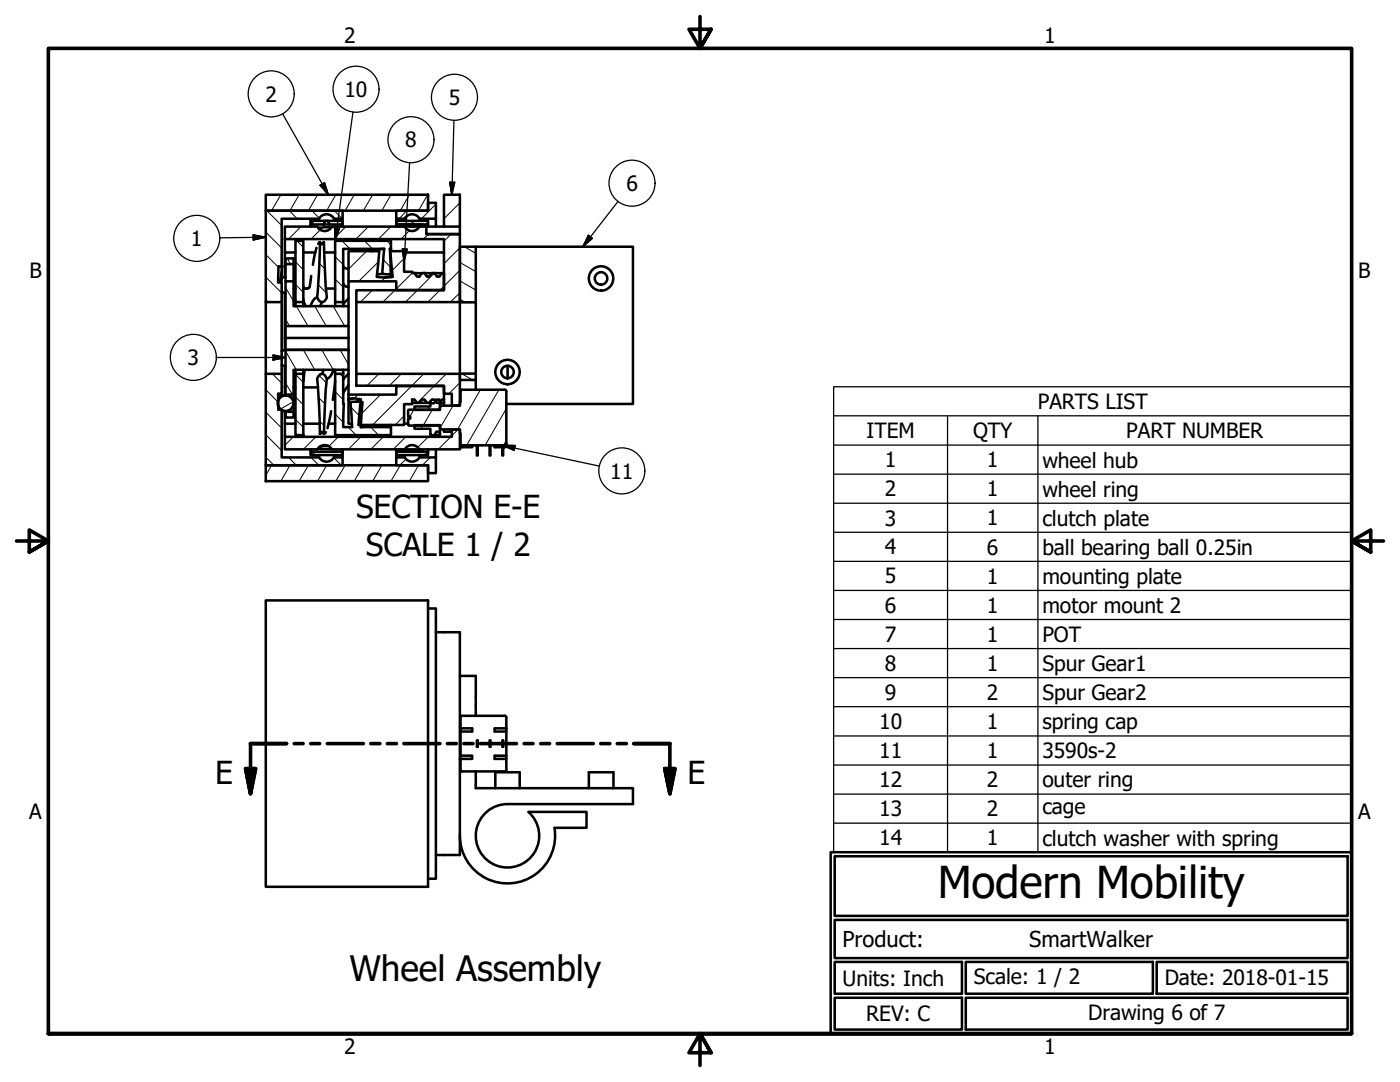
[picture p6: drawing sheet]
<svg xmlns="http://www.w3.org/2000/svg" width="279mm" height="216mm" viewBox="0 0 279 216" stroke-linecap="round" stroke-linejoin="round" font-family="sans-serif">
<!-- layer: Hatch (ANSI) -->
<g fill="none" stroke="#000" stroke-width=".2">
<path d="M56 38.9l-1.8 3.1M59.7 38.9l-1.8 3.1M63.4 38.9l-1.8 3.1M67 38.9l-1.8 3.1M70.7 38.9l-1.8 3.1M74.4 38.9l-1.9 3.1M78 38.9l-1.8 3.1M81.7 38.9l-1.8 3.1M85.3 38.9l-1.8 3.1M88.9 38.9l-.3 .3M53 59.8l.6 .5M53 55.3l3.2 3.2"/>
<path d="M53 50.8l2.6 2.5M53 46.3l3.2 3.2M53.3 42l2.9 3M57 57.4l1.6 2.7M57.3 51.6l.7 1.1M57.7 42l1.6 1.6M59 56.8l1.5 1.5M59 52.2l1.5 1.6M59.3 48l1.2 1.4M60.1 45.2l-2.5 2.5M62.2 42l1.6 1.6M63.5 56.8l1.7 1.7"/>
<path d="M63.7 52.5l1.1 1.1M64 45.8l-1.9 1.9M64.3 48.6l.4 .4M64.7 44.1l.2 .1M65.7 44.7l.2 .1M66.7 42l1.6 1.6M66.9 55.7l1.6 1.6M66.9 51.2l1.6 1.6M68.2 48l1.6 1.7M69 45.2l-2.5 2.5M72.7 48l1.6 1.7M73.2 50.1l-3.6 3.6"/>
<path d="M73.5 45.2l-2.5 2.5M74.3 57.9l-2.4 2.4M75.5 52.3l-3.9 3.8M76.5 51.8l1.4 1.5M76.9 55.4l-.8 .7M77.2 48l.8 .9M78 45.2l-2.5 2.5M78.8 57.9l-2.4 2.4M80.6 51.6l-2.3 2.4M81.2 42l-1.6 1.6M81.7 46l-1.7 1.7M82.3 54.5l-3.2 3.2"/>
<path d="M82.9 44.1l-1.2 .7M83.3 57.9l-2.4 2.4M85.5 46.7l-1 1M86.7 54.5l-3.3 3.4M87 40.7l-2.9 2.9M87.8 57.9l-2.4 2.4M90 46.7l-1.4 1.4M91.8 58.4l-1.9 1.9M91.8 53.9l-4 4M91.8 49.4l-3.2 3.2M91.8 45l-.3 .2M91.8 40.5l-3.2 3.1"/>
<path d="M91.8 59.7l1 .6M91.8 56l3.2 1.9M91.8 52.4l3.2 1.8M92.7 49.2l2.3 1.3M53 77.8l2.5 2.5M54.4 74.6l1.8 1.9M57 63.7l.8 1.4M57 76.4l1.4 2.3M57 70.1l2.1 3.7M59 74.7l1.5 1.6M59 79.2l1.5 1.6M59.1 61.1l2.4 4"/>
<path d="M60.5 69.8l2.3 4M62.8 61.1l2.3 4M63.6 79.3l1.3 1.3M63.7 74.9l1.5 1.5M64.2 69.8l2.3 4M66.5 61.1l2.3 4M66.9 60.2l.1 .1M66.9 78.1l1.6 1.7M67.8 74.6l.7 .7M67.9 69.8l1.7 2.9M71.5 78.7l-.8 .8M75.6 74.6l-2.4 2.4"/>
<path d="M75.9 78.7l-4.2 4.3M80.1 74.6l-2.4 2.4M82.1 77l-7.7 7.8M84.6 74.6l-2.4 2.4M86.6 77l-3.3 3.4M88.6 79.5l-.1 .2M89.1 74.6l-2.4 2.4M91.8 76.4l-2.2 2.2M92.1 74.5l2.2 1.3M92.2 77.8l-.3 .6M95.9 77.8l-4.6 7.9M99.6 77.8l-6.5 11.1"/>
<path d="M53 91.2l1.7 1.6M53 86.7l3.2 3.2M53 82.3l3.2 3.1M54.2 92.8l-1.2 2.1M57 82.8l.3 .5M57.6 91.3l1.5 1.5M57.9 92.8l-1.9 3.2M58.5 80.2l-2.5 1.4M58.5 87.2l-1.6 1.7M59 83.7l1.5 1.6M61.6 92.8l-1.9 3.2M62 90.2l1.1 .6"/>
<path d="M62.1 91.3l1.5 1.5M63 87.2l-2.5 2.5M63.8 84l.9 1M65.2 92.8l-1.8 3.2M66.6 91.3l1.5 1.5M66.9 82.6l1.6 1.6M67.5 87.2l-1.9 1.9M68.2 90.1l.1 .1M68.9 92.8l-1.9 3.2M69.5 85.2l1.6 1.6M70 81.2l2.1 2.2M72 87.2l-2.5 2.5"/>
<path d="M72.5 92.8l-1.8 3.2M74 85.2l1.6 1.6M76.2 92.8l-1.8 3.2M76.5 87.2l-2.5 2.5M79.4 90.1l-.2 .1M79.9 92.8l-1.9 3.2M80.6 83l-1.7 1.8M81 87.2l-2.5 2.5M81.1 91.6l-1.3 1.2M81.6 83.5l-.2 .2M82.6 81.7l-.8 1.4M83.5 92.8l-1.8 3.2"/>
<path d="M83.9 84.8l.4 .8M85.4 81.1l.4 .7M85.4 95.9l-.1 .1M85.4 90.3l-.9 .5M85.5 87.2l-2.1 2.1M85.9 91.3l-1.6 1.5M86.3 81.7l-1.8 3.2M87.5 84.8l.3 .5M90 87.2l-2.5 2.5M90.4 80.9l-2.6 4.5M91.4 85.7l-1.2 1.3M91.8 80.9h-.1"/>
<path d="M100.4 89l-.2 .2M101 81.5l-4.2 7.4M101 87.9l-.5 1"/>
</g>
<!-- layer: Visible (ANSI) -->
<g fill="none" stroke="#000" stroke-width=".51">
<path d="M53 38.9h32.4v3.1h-32.4zM88.6 38.9h3.2v6.3h-3.2zM55.6 53.2h.6v2.6l-.1 .5M56.2 58.2l.8 .3M56.2 54.3l-.3 2M56.2 54.7l-.2 1.6M56.9 47.7v2.7M56.9 58.5v11.3M57 51.6h1.6v1.1h-1.6zM57 56.1h1.6v5h11v4h-12.6zM57 52.7v3.4M57 55.3l-.8 .2"/>
<path d="M58.6 57.6h.4M58.6 52.7v3.4M59 50.4h-2.1v4.9M59 48h1.5v12.3h-1.5zM60.5 59.6l.5 1.5M60.5 50.4h2.4M61 57.6h.4M62 44.8h2.6M62.1 55.1l-.3 2.1a.67 .67 0 0 1-.7 .4 .67 .67 0 0 1-.6-.5M62.3 44.1h-.3v1.1M63.2 49.4l-.8 3.4M63.3 59.4a2.39 2.39 0 0 0-1.4 1.7"/>
<path d="M63.3 45.2h-6.4v2.5M63.4 45.2a1.63 1.63 0 0 0 2.8 0M63.7 44.1v-.5h-7.5v9.6h-.6M63.7 45.5v.1M63.7 43.6a1.71 1.71 0 0 1 3 0M63.8 48.3l.5 .4 .3-.4 .4 8.6 .2 2.5a.93 .93 0 0 1-.6 .8 .93 .93 0 0 1-1-.3l-.3-.5 .4-5.3zM63.8 48.3l-.3 .3M64.6 44.8h1.1M64.6 48.3l-.3 .3M64.7 50.4h2.2M64.9 44.1l-.3 .7M64.9 44.1h-2.6v.7"/>
<path d="M64.9 44.1h.5M65.1 57.6h1.8M65.4 44.1h2.9v.7h-2.6M65.4 44.1l.3 .7M66.1 45.4l-1.3-.1-1.3 .2M66.2 45.2h14.6M66.7 44.1v-.5h1.7v-1.6h-15.4v18.3h3.2v-4h-.7l.1-3.1M68.3 44.8v.4M68.4 43.6v1.6M68.5 56.5a.89 .89 0 0 0 1.1 .7M68.5 53.1a.87 .87 0 0 0 1.1 .5M69.6 59.6l-.9 .9-.2 .3"/>
<path d="M69.6 56.1v5M76.3 54.7h-1M76.7 49.7h-8.2v10.6M76.7 49.7l-.4 5h1.7l-.2-5M76.7 49.7l-1.3 .1-1.1 .3M77.8 49.7h.2v-1.7h-11.1v12.3h1.6M77.8 49.7h.2v.4v-.4M77.9 50.1h.1M77.9 50.1h2.7v4.1h1.7v.3h.4M77.9 50.1l.5 5.1-1.6 .2-1.6-.2 .5-5.1h-6.1v6h9.5v1.8h9.5v-3.4h-.4l-.5 .7h-.5l-.5-.7M78 53.4v1.3M78.4 55.2l-1.6 .2"/>
<path d="M79.1 43.6v1.6M79.1 57.9h.1M79.1 44.6h.1M79.1 44.1h6.3v.7h-6.2zM79.2 44.8l5.3 .1a7.6 7.6 0 0 1-4.2 .1M80.3 45l-.9 .2M80.3 44.8v.2M80.6 50.4h8M80.7 43.6a1.71 1.71 0 0 1 3 0M80.8 44.1v-.5h-1.7v-1.6h6.3v-1.5h1.6v3.1h-3.3v.5M80.8 45.2a1.63 1.63 0 0 0 2.9 0M82.7 54.5l.5 .7h.5l.5-.7h.5"/>
<path d="M82.7 54.5h1.5M83.7 45.2h1.4v1.5h6.7v13.6h-20.7v-2.4h17.5v-10.2h-31.7M84.7 54.5l.5 .7h.5l.5-.7h.5M84.7 54.5h1.5M85.1 46.7h6.7M85.1 45.2h3.5M85.4 44.8v.4M86.7 54.5h1.5M87 43.6v1.6M91.8 49.2h3.2v11.1h-3.2zM91.8 45.2v1.5M95 49.2h31.3v31.4h-25.3"/>
<path d="M53 60.3v14.3M55.5 79.9a1.59 1.59 0 0 1 2.2-.9 1.59 1.59 0 0 1 .7 2.2 1.59 1.59 0 0 1-2.2 .6M55.9 78.6l.1 .6M56 78.6l.1 .6M56.2 72.8l.8 .2M56.2 60.3v14.3M56.2 78.6v.5M56.9 77.3h.1M56.9 73v5.9M57 69.8h12.6v4h-11v4.9h-1.6zM57 65.1v2.3h-.1M57 78.7v.2"/>
<path d="M57 69.8l-.8 .3M58.6 77.3h.4M58.6 78.7v3.5M59 74.6h1.5v12.2h-1.5zM59 60.3v.8M59 73.8v.8M60.5 77.3h3M60.5 60.3v.8M60.5 73.8v.8M60.8 73.9l-.3 2.2M63.7 74.9a.69 .69 0 0 1 1.2 0l.3 .6-.2 2.5-.4 8.6-.3-.4-.5 .4-.1-5.8-.4-5.3zM64.3 60.3l-.4 .8"/>
<path d="M64.6 73.8l-.3 .8M66.6 73.8a2.16 2.16 0 0 1-1.4 1.7M66.8 77.3h.1M66.9 74.6h1.6v6h.1l-.1 4.6h1.8l-.4-5h2.4l-.3 5h6v1.6h-11.1zM66.9 76l-.5 3.8M66.9 60.3v.8M66.9 73.8v.8M68.5 60.3v.8M68.5 73.8v.8M69.6 65.1v4.7h-12.6v-2.4h12.6M69.6 79.5v-.8h9.5v-1.7h9.5v2.7M69.6 79.5h1.2l1.2 .2-.5 5.1h9.1v-4.2h1.7v-.9h.4l.5 .7"/>
<path d="M69.6 79.5v5l.6 .1M69.6 76.8l-1.1 1.7M69.6 74.6l-.9 .9-.2 .4M69.6 73.8v4.9M70.4 79.5l-.8 .3M71.1 74.6h20.7v6.3h-1.6v-2.3h-1.6v-1.6h-17.5zM71.1 60.3v14.3M72 80l-.9 .1M79.1 77h.1M88.6 79.7h-.4l-.5 .7h-.5l-.5-.7h-.5l-.5 .7M88.6 79.7v1.2M91.8 74.5h3.2v1.3h-3.2z"/>
<path d="M91.8 60.3v14.2M95 60.3v14.2M95 75.8v2M101.3 73v2.5M53 92.8h32.4v3.2h-32.4zM55.6 81.1l.4 .6M55.9 81.6l-.3 .1M56.9 82v2.5M57 82.2h1.6v1.1h-1.6zM57 82v.2M59 84.5h-2.1v2.7M60.5 84.5h3.3"/>
<path d="M62 90.1h6.3v.7h-6.3zM62.1 89.7h-.1v.4M63.3 89.7h-6.4v-2.5h33.3v-1.5h1.6v4h-8.1a1.63 1.63 0 0 0-2.9 0M63.5 89.5l.9 .1h1.8M63.7 91.3h-7.5v-9.6h-.6l-.1-3.1h.7v-4h-3.2v18.2h15.4v-1.5h-1.7M63.7 89.2v.3M63.7 90.8v.5M63.7 91.3a1.71 1.71 0 0 0 3 0M64.2 86.2l-.4 .4M65 86.2l-.4 .4M65.5 89l-1.7 .2M65.6 84.5h1.3"/>
<path d="M66.1 82l-.7 3.4M66.7 90.8v.5M68.3 89.7v.4M68.4 89.7v1.6M74.3 84.8l-2.3 .4M78 84.8v.4M79.1 89.7v1.6M79.1 90.3h.1M79.2 90.1h6.2v.7h-6.3zM79.4 89.7l.9 .1a7.6 7.6 0 0 1 4.2 .2l-1.3 .1h-2.9M80.3 90.1h-1.1M80.3 89.8v.3"/>
<path d="M80.6 84.5h.8M80.7 91.3a1.71 1.71 0 0 0 3 0M80.8 90.8v.5h-1.7v1.5h6.3v1.6h1.6v-3.1h-3.3M80.8 89.7h-14.6a1.63 1.63 0 0 0-2.8 0M82.3 80.4h3.6M82.7 81.1h3.2v-1l.2 .4h.5l.5-.7h.5l.2 .2v1.8h-5.1zM83.7 80.4l.5-.7h.5l.5 .7M83.7 90.8v.5M85.4 89.7v.4M85.9 86.6l.2 .3h.5M85.9 86.6v.2l.1-.1M87 89.7v1.6"/>
<path d="M87.8 86.4l-.2-.3h-.5l-.5 .8M87.8 86.4v-1.6h-5.1v.8h3.2v1M87.8 80.4h.8M87.8 86.4v.4l-1.2 .1M88.6 85.7v.4h1.6M90.2 80.9h.1M90.2 85.7h.1M91.9 88.5l.3 .4h3v2h.1v-2h2.4v2h.2v-2h2.3v2h.2v-2l.5-.1 .1-.3M91.9 88.6l-.1-2.9h-3.7l-.3-.3v-.5h-6.2l-.2-.1v-1.3h.5v-.4h-.5v-1.2l.2-.2h6.2v-.5l.3-.3h3.7l.1-2.8 .3-.3h8.7l.1 .3v10.8l-.1 .3h-.5M91.9 88.6v.5l.3 .1h2v-.3M98.7 88.9v.3h1.5M53 119.8h32.4v57.2h-32.4z"/>
<path d="M85.4 121.4h1.6v53.9h-1.6M87 126.2h4.8v44.4h-4.8M91.8 134.9h3.2v7.9M91.8 145.2h.1M91.8 151.6h.1M91.9 150.8h2.3v.6h-2.3M91.9 145.3h2.3v.7h-2.3M95 153.9v3.4h31.3v3.1h-25a6.3 6.3 0 0 0-6.1 8.1 6.3 6.3 0 0 0 9.5 3.6 6.3 6.3 0 0 0 .8-10.1h11.6v3.2h-6.4M95.2 147.7h.1v1.3h-.1zM97.7 147.7h.2v1.3h-.2zM98.7 145.3h2.3v.7h-2.3zM98.8 157.3v-3.2h4.9v3.2"/>
<path d="M100.2 147.7h.2v1.3h-.2zM101 145.3v-2.1l-.2-.4-8.7 .1-.2 .2v10.7l.3 .1h8.7l.1-.3v-7.6M101 150.8h-2.3v.6h2.3M117.5 157.3v-3.2h4.9v3.2M110.7 165.2a9.5 9.5 0 0 1-8.6 11 9.5 9.5 0 0 1-10.3-9.4"/>
<circle cx="120" cy="55.6" r="1.25"/>
<circle cx="120" cy="55.6" r="2.43"/>
<circle cx="101.3" cy="74.2" r="1.25"/>
<circle cx="101.3" cy="74.2" r="2.43"/>
<circle cx="57" cy="80.5" r="1.59"/>
</g>
<g fill="#000">
<circle cx="53" cy="42" r=".25"/>
<circle cx="56.2" cy="53.2" r=".25"/>
<circle cx="78" cy="54.7" r=".25"/>
<circle cx="57" cy="69.8" r=".25"/>
<circle cx="53" cy="92.8" r=".25"/>
</g>
<!-- layer: Section Line (ANSI) -->
<g fill="none" stroke="#000" stroke-width=".72">
<path d="M49 153.4h2l-1 5zM57.2 148.4h-7.2v10M58.7 148.4h1.8M62 148.4h1.8M65.3 148.4h7.2M74 148.4h1.8M77.3 148.4h1.8M80.6 148.4h7.2M89.3 148.4h1.8M92.6 148.4h1.8M95.9 148.4h7.2M104.6 148.4h1.8"/>
<path d="M107.9 148.4h1.8M111.2 148.4h7.2M119.9 148.4h1.8M123.2 148.4h1.8M126.5 148.4h7.2v10M132.7 153.4h2l-1 5z"/>
</g>
<path d="M49 153.4l1 5zM49 153.4h2l-1 5zM132.7 153.4l1 5zM132.7 153.4h2l-1 5z" fill="#000" stroke="#000" stroke-width=".72"/>
<!-- layer: Symbol (ANSI) -->
<g fill="none" stroke="#000" stroke-width=".25">
<path d="M56.4 22.7l9.1 16.2M63.9 37l.9-.6 .7 2.5zM70.4 22.4l-3.5 25.6M81.7 32.4l-1.1 19.8M89.7 36.4h1.1l-.6 2.5zM90.6 24l-.4 14.9M50.5 46.9l2.5 .4-2.5 .6zM53 47.3l-9.2 .2M66.8 45.5l.9 .1-.8 2.4zM80.3 49.7h1l-.7 2.5zM117.4 46.9l.8 .6-1.9 1.7zM123.4 40.2l-7.1 9"/>
<path d="M43.1 71.3h13.9M54.5 70.8l2.5 .5-2.5 .5zM100.2 88.9h2.6l-.2 1zM100.2 88.9l19.4 4.1M166.4 83v-5.8h103.3v5.8M166.4 83h103.3v5.8M166.4 83v87.1h103.3v-81.3M166.4 88.8h103.3M166.4 94.6h103.3M189.1 83v87.1M207.1 83v87.1M166.4 100.4h103.3"/>
<path d="M166.4 106.2h103.3M166.4 112h103.3M166.4 117.8h103.3M166.4 123.6h103.3M166.4 129.4h103.3M166.4 135.2h103.3M166.4 141h103.3M166.4 146.9h103.3M166.4 152.7h103.3M166.4 158.5h103.3M166.4 164.3h103.3"/>
<circle cx="54.1" cy="18.7" r="4.6"/>
<circle cx="71.1" cy="17.8" r="4.6"/>
<circle cx="90.7" cy="19.4" r="4.6"/>
<circle cx="82" cy="27.9" r="4.6"/>
<circle cx="126.1" cy="36.6" r="4.6"/>
<circle cx="39.3" cy="47.6" r="4.6"/>
<circle cx="38.6" cy="71.3" r="4.6"/>
<circle cx="124.1" cy="94" r="4.6"/>
</g>
<!-- layer: Border (ANSI) -->
<path d="M139.7 3.3v6.4l-2.2-3.9h4.4l-2.2 3.9 2.2-3.9M3.3 107.9h6.4l-3.9-2.2v4.5l3.9-2.3-3.9 2.3M276.1 107.9h-6.4l3.9-2.2v4.5l-3.9-2.3 3.9 2.3M9.7 206.2v-196.5h260v196.5h-260h260M141.9 210.1l-2.2-3.9 2.2 3.9h-4.4l2.2-3.9v6.4" fill="none" stroke="#000" stroke-width=".72"/>
<!-- layer: Title (ANSI) -->
<path d="M165.8 170.1h103.9v36.1h-103.9zM166.6 170.9h102.3v11.9h-102.3zM166.6 183.6h102.3v7.6h-102.3zM166.6 191.9h25.4v6.4h-25.4zM166.6 199.1h25.4v6.3h-25.4zM192.7 191.9h37.4v6.4h-37.4zM192.7 199.1h76.2v6.3h-76.2zM230.8 191.9h38.1v6.4h-38.1z" fill="none" stroke="#000" stroke-width=".51"/>
<!-- layer: Symbol (ANSI) -->
<g fill="#000" stroke="#000" stroke-width=".25">
<path d="M63.9 37l1.6 1.9zM63.9 37l.9-.6 .7 2.5zM89.7 36.4l.5 2.5zM89.7 36.4h1.1l-.6 2.5zM50.5 47.9l2.5-.6zM50.5 46.9l2.5 .4-2.5 .6zM66.8 45.5l.1 2.5zM66.8 45.5l.9 .1-.8 2.4zM80.3 49.7l.3 2.5zM80.3 49.7h1l-.7 2.5zM117.4 46.9l-1.1 2.3zM117.4 46.9l.8 .6-1.9 1.7z"/>
<path d="M54.5 71.8l2.5-.5zM54.5 70.8l2.5 .5-2.5 .5zM100.2 88.9h2.6zM100.2 88.9h2.6l-.2 1z"/>
</g>
<text font-size="8.8" x="187.2" y="179.2">Modern Mobility</text>
<text font-size="7" x="69.7" y="195.7">Wheel Assembly</text>
<g font-size="6.3">
<text x="71.1" y="103.3">SECTION E-E</text>
<text x="73" y="110.9">SCALE 1 / 2</text>
<text x="43" y="156.5">E</text>
<text x="137.2" y="156.5">E</text>
</g>
<g font-size="4.4">
<text x="168.1" y="189">Product:</text>
<text x="205.4" y="189">SmartWalker</text>
</g>
<g font-size="4.2">
<text x="68.7" y="8.6">2</text>
<text x="208.4" y="8.6">1</text>
<text x="53" y="20.3">2</text>
<text x="68.7" y="19.4">10</text>
<text x="89.6" y="21">5</text>
<text x="80.9" y="29.4">8</text>
<text x="125" y="38.1">6</text>
<text x="38.1" y="49.1">1</text>
<text x="5.9" y="55.5">B</text>
<text x="271.1" y="55.5">B</text>
<text x="37.4" y="72.9">3</text>
<text x="207.1" y="81.7">PARTS LIST</text>
<text x="172.9" y="87.4">ITEM</text>
<text x="194.2" y="87.5">QTY</text>
<text x="224.7" y="87.4">PART NUMBER</text>
<text x="121.8" y="95.5">11</text>
<text x="176.6" y="93.2">1</text>
<text x="197" y="93.2">1</text>
<text x="208" y="93.3">wheel hub</text>
<text x="176.6" y="99.1">2</text>
<text x="197" y="99">1</text>
<text x="208" y="99.1">wheel ring</text>
<text x="176.6" y="104.9">3</text>
<text x="197" y="104.8">1</text>
<text x="208" y="104.9">clutch plate</text>
<text x="176.6" y="110.6">4</text>
<text x="197" y="110.7">6</text>
<text x="208" y="110.7">ball bearing ball 0.25in</text>
<text x="176.6" y="116.4">5</text>
<text x="197" y="116.5">1</text>
<text x="208" y="116.5">mounting plate</text>
<text x="176.6" y="122.3">6</text>
<text x="197" y="122.3">1</text>
<text x="208" y="122.3">motor mount 2</text>
<text x="176.6" y="128.1">7</text>
<text x="197" y="128.1">1</text>
<text x="208" y="128.1">POT</text>
<text x="176.6" y="133.9">8</text>
<text x="197" y="133.9">1</text>
<text x="208" y="133.9">Spur Gear1</text>
<text x="176.6" y="139.7">9</text>
<text x="197" y="139.7">2</text>
<text x="208" y="139.7">Spur Gear2</text>
<text x="175.5" y="145.5">10</text>
<text x="197" y="145.5">1</text>
<text x="208" y="145.5">spring cap</text>
<text x="175.5" y="151.3">11</text>
<text x="197" y="151.3">1</text>
<text x="208" y="151.3">3590s-2</text>
<text x="175.5" y="157.1">12</text>
<text x="197" y="157.1">2</text>
<text x="208" y="157.1">outer ring</text>
<text x="5.8" y="163.4">A</text>
<text x="175.5" y="162.9">13</text>
<text x="197" y="162.9">2</text>
<text x="208" y="162.5">cage</text>
<text x="271" y="163.4">A</text>
<text x="175.5" y="168.7">14</text>
<text x="197" y="168.7">1</text>
<text x="208" y="168.7">clutch washer with spring</text>
<text x="168.1" y="196.7">Units: Inch</text>
<text x="194.4" y="196.4">Scale: 1 / 2</text>
<text x="232.5" y="196.6">Date: 2018-01-15</text>
<text x="172.9" y="203.8">REV: C</text>
<text x="217.2" y="203.5">Drawing 6 of 7</text>
<text x="68.7" y="210.3">2</text>
<text x="208.4" y="210.3">1</text>
</g>
</svg>
